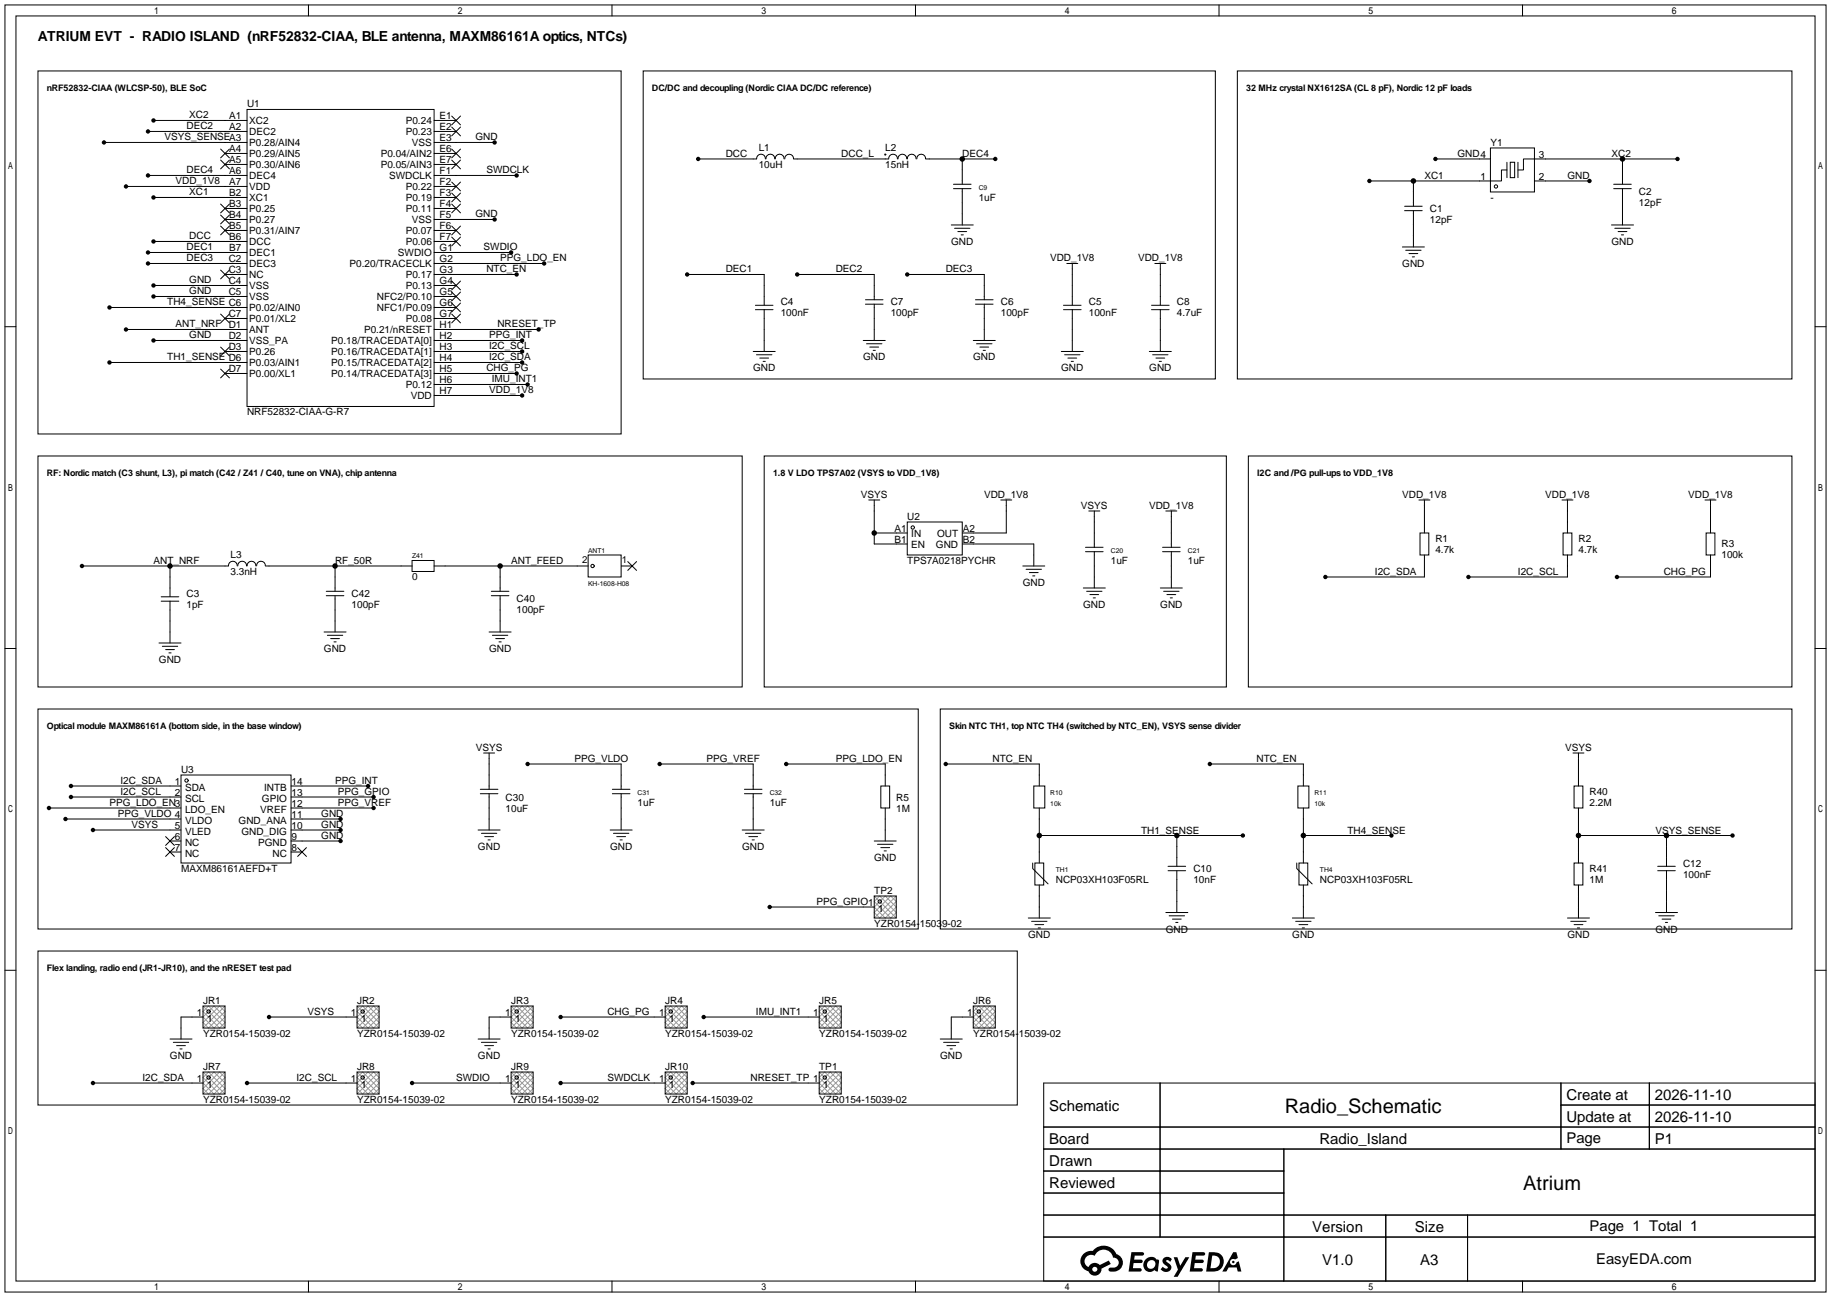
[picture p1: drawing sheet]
<svg xmlns="http://www.w3.org/2000/svg" width="423mm" height="299mm" viewBox="0 0 423 299" stroke-linecap="round" stroke-linejoin="round" font-family="sans-serif">
<g fill="none" stroke="#000" stroke-width=".23">
<path d="M1.1 1.1h420.4v297.2h-420.4zM3.7 3.7h415.3v292.1h-415.3zM8.8 16.4h134.6v83.8h-134.6zM71.2 1.1v2.6M141.3 1.1v2.6M148.5 16.4h132v71.1h-132zM211.3 1.1v2.6M281.4 1.1v2.6M285.6 16.4h128v71.1h-128zM351.5 1.1v2.6M24 32.9h33M34.2 30.4h22.8"/>
<path d="M35.4 27.8h21.6M50.9 34.4l2.1 2M50.9 37l2.1 2M51.9 35.4h5.1M51.9 38h5.1M53 34.4l-2.1 2M53 37l-2.1 2M57 25.3h43.2v68.6h-43.2zM100.2 27.8h5.1M100.2 30.4h5.1M100.2 32.9h14M100.2 35.4h5.1"/>
<path d="M100.2 38h5.1M104.3 26.8l2 2M104.3 29.3l2 2.1M104.3 34.4l2 2M104.3 37l2 2M106.3 26.8l-2 2M106.3 29.3l-2 2.1M106.3 34.4l-2 2M106.3 37l-2 2M161.2 36.7h13.4M174.7 36.7a1.01 1.01 0 0 1 1-1.1 1.01 1.01 0 0 1 1 1.1M176.8 36.7a1.01 1.01 0 0 1 1-1.1 1.01 1.01 0 0 1 1 1.1"/>
<path d="M179 36.7a1.01 1.01 0 0 1 1-1.1 1.01 1.01 0 0 1 1 1.1M181.2 36.7a1.01 1.01 0 0 1 1-1.1 1.01 1.01 0 0 1 1 1.1M183.3 36.7h21.8M205.1 36.7a1.01 1.01 0 0 1 1-1.1 1.01 1.01 0 0 1 1.1 1.1M207.3 36.7a1.01 1.01 0 0 1 1-1.1 1.01 1.01 0 0 1 1 1.1M209.4 36.7a1.01 1.01 0 0 1 1.1-1.1 1.01 1.01 0 0 1 1 1.1M211.6 36.7a1.01 1.01 0 0 1 1-1.1 1.01 1.01 0 0 1 1.1 1.1M213.7 36.7h16M222.1 36.7v5.8M331.3 36.7h12.7M344 34.2h10.2v10.1h-10.2zM347.9 39.2h-1.3v2.6h-30.5"/>
<path d="M347.9 37.5v3.5M348.6 37.5h1v3.5h-1zM350.4 37.5v3.5M374.5 36.7v5.8M387.2 36.7h-35.5v2.5h-1.3M29.1 43.1h27.9M34.2 40.5h22.8M34.2 58.3h22.8M35.4 45.6h21.6M35.4 55.8h21.6M50.9 47.1l2.1 2M50.9 49.7l2.1 2"/>
<path d="M50.9 52.2l2.1 2M51.9 48.1h5.1M51.9 50.7h5.1M51.9 53.2h5.1M53 47.1l-2.1 2M53 49.7l-2.1 2M53 52.2l-2.1 2M100.2 40.5h19.1M100.2 43.1h5.1M100.2 45.6h5.1M100.2 48.1h5.1M100.2 50.7h14"/>
<path d="M100.2 53.2h5.1M100.2 55.8h5.1M100.2 58.3h17.8M104.3 42l2 2.1M104.3 44.6l2 2M104.3 47.1l2 2M104.3 52.2l2 2M104.3 54.7l2 2.1M106.3 42l-2 2.1M106.3 44.6l-2 2M106.3 47.1l-2 2M106.3 52.2l-2 2"/>
<path d="M106.3 54.7l-2 2.1M219.6 51.9h5.1M220.1 42.5h4.1M220.1 43.6h4.1M220.3 52.7h3.6M221.1 53.5h2M221.9 54.2h.5M222.1 43.6v8.3M323.7 57h5.1M324.2 47.6h4.1M324.2 48.6h4.1M324.5 57.8h3.5"/>
<path d="M325.2 58.5h2.1M326 59.3h.5M326.3 41.8v5.8M326.3 48.6v8.4M354.2 41.8h12.7M372 51.9h5.1M372.5 42.5h4.1M372.5 43.6h4.1M372.7 52.7h3.6M373.5 53.5h2M374.3 54.2h.5M374.5 43.6v8.3"/>
<path d="M1.1 75.4h2.6M25.3 71h31.7M29.1 76.1h27.9M34.2 60.8h22.8M35.4 65.9h21.6M35.4 68.5h21.6M35.4 78.6h21.6M50.9 62.4l2.1 2M50.9 72.5l2.1 2M51.9 63.4h5.1M51.9 73.5h5.1M53 62.4l-2.1 2"/>
<path d="M53 72.5l-2.1 2M100.2 60.8h25.4M100.2 63.4h19.1M100.2 65.9h5.1M100.2 68.5h5.1M100.2 71h5.1M100.2 73.5h5.1M100.2 76.1h24.1M100.2 78.6h20.3M104.3 64.9l2 2M104.3 67.4l2 2.1M104.3 70l2 2"/>
<path d="M104.3 72.5l2 2M106.3 64.9l-2 2M106.3 67.4l-2 2.1M106.3 70l-2 2M106.3 72.5l-2 2M158.6 63.4h17.8v7.1M174.4 70.5h4M174.4 71.5h4M176.4 71.5v9.7M184 63.4h17.8v5.8M199.3 78.6h5M199.8 69.2h4"/>
<path d="M199.8 70.2h4M200 79.4h3.6M201.8 70.2v8.4M209.4 63.4h17.8v5.8M224.7 78.6h5M225.2 69.2h4M225.2 70.2h4M225.4 79.4h3.6M227.2 70.2v8.4M245.5 70.5h4.1M245.5 71.5h4.1M246.3 60.8h2.5"/>
<path d="M247.5 60.8v9.7M247.5 71.5v9.7M265.8 70.5h4.1M265.8 71.5h4.1M266.6 60.8h2.5M267.8 60.8v9.7M267.8 71.5v9.7M419 75.4h2.5M25.3 83.7h31.7M50.9 80.1l2.1 2.1M50.9 85.2l2.1 2M51.9 81.2h5.1"/>
<path d="M51.9 86.2h5.1M53 80.1l-2.1 2.1M53 85.2l-2.1 2M100.2 81.2h20.3M100.2 83.7h20.3M100.2 86.2h19.1M100.2 88.8h21.6M100.2 91.3h20.3M173.9 81.2h5M174.6 81.9h3.6M175.4 82.7h2M176.1 83.4h.6"/>
<path d="M200.8 80.1h2M201.5 80.9h.6M226.2 80.1h2M226.9 80.9h.6M245 81.2h5.1M245.7 81.9h3.6M246.5 82.7h2M247.3 83.4h.5M265.3 81.2h5.1M266.1 81.9h3.5M266.8 82.7h2.1M267.6 83.4h.5"/>
<path d="M8.8 105.3h162.5v53.3h-162.5zM176.4 105.3h106.7v53.3h-106.7zM200.5 115.4h2.6M201.8 115.4v10.2h7.6M231 115.4h2.6M232.3 115.4v7.7h-10.2M251.3 118h2.6M252.6 118v8.4M269.1 118h2.6M270.4 118v8.4M288.2 105.3h125.4v53.3h-125.4zM327.5 115.4h2.6"/>
<path d="M328.8 115.4v7.7M360.6 115.4h2.5M361.8 115.4v7.7M393.6 115.4h2.5M394.8 115.4v7.7M18.9 130.7h33.8M37.2 137.8h4.1M37.2 138.8h4.1M39.2 130.7v7.1M39.2 138.8v9.7M52.7 130.7a1.01 1.01 0 0 1 1-1.1 1.01 1.01 0 0 1 1.1 1.1M54.9 130.7a1.01 1.01 0 0 1 1-1.1 1.01 1.01 0 0 1 1 1.1"/>
<path d="M57 130.7a1.01 1.01 0 0 1 1.1-1.1 1.01 1.01 0 0 1 1 1.1M59.2 130.7a1.01 1.01 0 0 1 1-1.1 1.01 1.01 0 0 1 1.1 1.1M61.3 130.7h33.8M75.3 136.5h4.1M75.3 137.5h4.1M77.3 130.7v5.8M77.3 137.5v8.4M95.1 129.4h5.1v2.6h-5.1zM100.2 130.7h35.6M113.4 136.5h4.1M113.4 137.5h4.1M115.4 130.7v5.8"/>
<path d="M115.4 137.5v8.4M135.8 128.1h7.6v5.1h-7.6zM143.4 130.7h2.5M144.9 129.7l2 2M146.9 129.7l-2 2M201.8 123.1h7.6M209.4 120.5h12.7v7.6h-12.7zM222.1 125.6h16.5v5.1M236.1 130.7h5.1M236.9 131.4h3.5M237.6 132.2h2M238.4 133h.5"/>
<path d="M250.1 135.8h5M250.6 126.4h4M250.6 127.4h4M250.8 136.5h3.6M251.6 137.3h2M252.3 138h.6M252.6 127.4v8.4M267.8 135.8h5.1M268.4 126.4h4M268.4 127.4h4M268.6 136.5h3.6M269.4 137.3h2"/>
<path d="M270.1 138h.5M270.4 127.4v8.4M327.8 123.1h2v5h-2zM328.8 128.1v5.1h-22.9M360.8 123.1h2v5h-2zM361.8 128.1v5.1h-22.8M393.8 123.1h2.1v5h-2.1zM394.8 128.1v5.1h-21.5M1.1 149.7h2.6M36.7 148.5h5.1M37.5 149.2h3.5M38.2 150h2.1"/>
<path d="M39 150.7h.5M74.8 145.9h5.1M75.6 146.7h3.5M76.3 147.4h2.1M77.1 148.2h.5M112.9 145.9h5.1M113.7 146.7h3.5M114.4 147.4h2.1M115.2 148.2h.5M419 149.7h2.5M8.8 163.7h203.2v50.8h-203.2zM41.8 178.9h25.4v20.4h-25.4z"/>
<path d="M111.6 173.9h2.6M112.9 173.9v8.3M121.8 176.4h21.6v5.8M152.3 176.4h21.6v5.8M181.5 176.4h22.8v5.1M217 163.7h196.6v50.8h-196.6zM218.3 176.4h21.6v5.1M279.3 176.4h21.6v5.1M363.1 173.9h2.5M364.4 173.9v7.6M11.3 186.6h30.5M15.1 189.1h26.7"/>
<path d="M16.4 181.5h25.4M16.4 184h25.4M21.5 191.6h20.3M38.2 193.2l2.1 2M38.2 195.7l2.1 2M39.2 194.2h2.6M39.2 196.7h2.6M40.3 193.2l-2.1 2M40.3 195.7l-2.1 2M67.2 181.5h17.8M67.2 184h19M67.2 186.6h19"/>
<path d="M67.2 189.1h11.4M67.2 191.6h11.4M67.2 194.2h11.4M67.2 196.7h2.5M68.7 195.7l2 2M70.7 195.7l-2 2M110.4 191.6h5M110.9 182.2h4M110.9 183.3h4M111.1 192.4h3.6M111.9 193.2h2M112.6 193.9h.6"/>
<path d="M112.9 183.3v8.3M140.8 191.6h5.1M141.4 182.2h4M141.4 183.3h4M141.6 192.4h3.6M142.4 193.2h2M143.1 193.9h.5M143.4 183.3v8.3M171.3 191.6h5.1M171.8 182.2h4.1M171.8 183.3h4.1M172.1 192.4h3.5"/>
<path d="M172.8 193.2h2.1M173.6 193.9h.5M173.9 183.3v8.3M201.8 194.2h5.1M202.6 194.9h3.5M203.3 181.5h2.1v5.1h-2.1zM203.3 195.7h2.1M204.1 196.5h.5M204.3 186.6v7.6M238.4 199.3v1.2l3.5 3.6M238.6 181.5h2.6v5.1h-2.6zM238.9 199.3h2v5h-2z"/>
<path d="M239.9 186.6v12.7M239.9 192.9h47M271.7 192.9v7.1M299.3 199.3v1.2l3.6 3.6M299.6 181.5h2.5v5.1h-2.5zM299.8 199.3h2.1v5h-2.1zM300.9 186.6v12.7M300.9 192.9h20.3M363.3 181.5h2.1v5.1h-2.1zM363.3 199.3h2.1v5h-2.1zM364.4 186.6v12.7M364.4 192.9h35.5"/>
<path d="M384.7 192.9v7.1M8.8 219.6h226v35.5h-226zM177.7 209.4h24.1M201.8 206.9h5.1v5.1h-5.1zM237.4 212h5M238.1 212.7h3.6M238.9 213.5h2M239.6 214.2h.6M239.9 204.3v7.7M269.1 210.7h5.1M269.6 200h4.1M269.6 201h4.1"/>
<path d="M269.9 211.5h3.5M270.6 212.2h2.1M271.4 213h.5M271.7 201v9.7M298.3 212h5.1M299.1 212.7h3.5M299.8 213.5h2.1M300.6 214.2h.5M300.9 204.3v7.7M361.8 212h5.1M362.6 212.7h3.5M363.3 213.5h2.1"/>
<path d="M364.1 214.2h.5M364.4 204.3v7.7M382.1 210.7h5.1M382.7 200h4M382.7 201h4M382.9 211.5h3.6M383.7 212.2h2M384.4 213h.5M384.7 201v9.7M1.1 224h2.6M39.2 239.9h5.1M46.9 232.3h5v5.1h-5z"/>
<path d="M46.9 234.8h-5.1v5.1M62.1 234.8h20.3M82.4 232.3h5.1v5.1h-5.1zM110.4 239.9h5M118 232.3h5.1v5.1h-5.1zM118 234.8h-5.1v5.1M129.4 234.8h24.1M153.5 232.3h5.1v5.1h-5.1zM162.4 234.8h26.7M189.1 232.3h5.1v5.1h-5.1zM217 239.9h5.1M224.7 232.3h5v5.1h-5z"/>
<path d="M224.7 234.8h-5.1v5.1M419 224h2.5M21.5 250.1h25.4M40 240.7h3.6M40.8 241.4h2M41.5 242.2h.5M46.9 247.5h5v5.1h-5zM57 250.1h25.4M82.4 247.5h5.1v5.1h-5.1zM95.1 250.1h22.9M111.1 240.7h3.6M111.9 241.4h2"/>
<path d="M112.6 242.2h.6M118 247.5h5.1v5.1h-5.1zM129.4 250.1h24.1M153.5 247.5h5.1v5.1h-5.1zM159.9 250.1h29.2M189.1 247.5h5.1v5.1h-5.1zM217.8 240.7h3.6M218.6 241.4h2M219.3 242.2h.5M240.9 250.1h178.1v45.7h-178.1zM267.8 250.1v35.5M360.3 250.1v15.2"/>
<path d="M360.3 255.1h58.7M380.7 250.1v15.2M240.9 260.2h178.1M240.9 265.3h178.1M240.9 270.4h55.5M240.9 275.5h55.5M296.4 265.3v30.5M71.2 295.8v2.5M141.3 295.8v2.5M211.3 295.8v2.5M240.9 280.5h178.1M240.9 285.6h178.1"/>
<path d="M281.4 295.8v2.5M319.9 280.5v15.3M338.8 280.5v15.3M351.5 295.8v2.5"/>
<circle cx="204.3" cy="35.7" r=".13"/>
<circle cx="345.3" cy="43.1" r=".38"/>
<circle cx="136.8" cy="130.7" r=".38"/>
<circle cx="210.7" cy="121.8" r=".38"/>
<circle cx="43.1" cy="180.2" r=".38"/>
<circle cx="203.1" cy="208.2" r=".38"/>
<circle cx="48.1" cy="233.6" r=".38"/>
<circle cx="83.7" cy="233.6" r=".38"/>
<circle cx="119.3" cy="233.6" r=".38"/>
<circle cx="154.8" cy="233.6" r=".38"/>
<circle cx="190.4" cy="233.6" r=".38"/>
<circle cx="225.9" cy="233.6" r=".38"/>
<circle cx="48.1" cy="248.8" r=".38"/>
<circle cx="83.7" cy="248.8" r=".38"/>
<circle cx="119.3" cy="248.8" r=".38"/>
<circle cx="154.8" cy="248.8" r=".38"/>
<circle cx="190.4" cy="248.8" r=".38"/>
</g>
<g fill="#000">
<path d="M261.2 289.1h2.2a.46 .46 0 0 1 .5 .1 .46 .46 0 0 1 .1 .5l-.3 .2h-1.8l-.1 .9h1.6a.4 .4 0 0 1 .4 .5 .4 .4 0 0 1-.4 .3h-1.7l-.2 1.2h1.4a.46 .46 0 0 1 .5 .1 .46 .46 0 0 1 .1 .5l-.3 .2h-2.7zM268.7 290.5a1.3 1.3 0 0 1 1.8 .2l-.4 .7a.54 .54 0 0 0-.9-.3l.1 .2a1.28 1.28 0 0 1 .8 2.1 1.53 1.53 0 0 1-2.2-.3l.5-.6 .8 .4a.31 .31 0 0 0 .4-.2 .31 .31 0 0 0-.3-.4 1.12 1.12 0 0 1-.6-1.8zM270.9 290.3h.9l.6 1.9 1.2-1.9h.9l-2.7 4.5h-.9l1-1.7zM275.3 289.1h2.2a.47 .47 0 0 1 .5 .1 .47 .47 0 0 1 .1 .5l-.3 .2h-1.8l-.1 .9h1.6a.4 .4 0 0 1 .4 .5 .4 .4 0 0 1-.4 .3h-1.7l-.2 1.2h1.4a.46 .46 0 0 1 .5 .1 .46 .46 0 0 1 .1 .5l-.3 .2h-2.7zM284.7 289.1h.7l.3 1.4-.6 .3a.75 .75 0 0 0-1.1 .3 .75 .75 0 0 0 .5 1.1 .75 .75 0 0 0 .9-.7l.5-.3 .7 2.4h-.9l-.2-1h-1.9l-.5 1h-.9z"/>
<path d="M250.1 289.5a2.37 2.37 0 0 0 1.2 4 1.54 1.54 0 0 0 1.7 1 1.54 1.54 0 0 0 1.3-1.6l2.1-1.1-.5-.8-2 1.1a1.57 1.57 0 0 0-2.6 .5 1.5 1.5 0 0 1-.8-2.1 1.5 1.5 0 0 1 2.2-.5 2.23 2.23 0 0 1 2.3-1.5 2.23 2.23 0 0 1 2 1.9 1.16 1.16 0 0 1 1.2 1 1.16 1.16 0 0 1-1.1 1.3h-.6a.47 .47 0 0 0-.6 .4 .47 .47 0 0 0 .4 .5 2.14 2.14 0 0 0 2.7-1.3 2.14 2.14 0 0 0-1.3-2.8 3.2 3.2 0 0 0-5.5-.7l-1.1 .1zM252.1 293.1a.6 .6 0 0 1 1.2 0 .6 .6 0 0 1-1.2 0z"/>
<path d="M264.5 290.7a1.6 1.6 0 0 0-.3 2.3 1.6 1.6 0 0 0 2.3 .2l.8 .4 .3-2.5-.2-.3h-.5a1.58 1.58 0 0 0-2.4-.1zM265.1 291.3a.99 .99 0 0 1 1.6 .5 .99 .99 0 0 1-1.3 1.1 .98 .98 0 0 1-.3-1.6z"/>
<path d="M279.1 289.1l-.7 4.5h1.5a2.27 2.27 0 0 0 2.6-2.3 2.27 2.27 0 0 0-2.7-2.2zM279.8 289.9a1.5 1.5 0 0 1 1.8 1.5 1.5 1.5 0 0 1-1.9 1.4h-.3z"/>
<circle cx="24" cy="32.9" r=".51"/>
<circle cx="34.2" cy="30.4" r=".51"/>
<circle cx="35.4" cy="27.8" r=".51"/>
<circle cx="114.2" cy="32.9" r=".51"/>
<circle cx="161.2" cy="36.7" r=".51"/>
<circle cx="222.1" cy="36.7" r=".63"/>
<circle cx="229.7" cy="36.7" r=".51"/>
<circle cx="331.3" cy="36.7" r=".51"/>
<circle cx="374.5" cy="36.7" r=".63"/>
<circle cx="387.2" cy="36.7" r=".51"/>
<circle cx="29.1" cy="43.1" r=".51"/>
<circle cx="34.2" cy="40.5" r=".51"/>
<circle cx="34.2" cy="58.3" r=".51"/>
<circle cx="35.4" cy="55.8" r=".51"/>
<circle cx="35.4" cy="45.6" r=".51"/>
<circle cx="114.2" cy="50.7" r=".51"/>
<circle cx="118" cy="58.3" r=".51"/>
<circle cx="119.3" cy="40.5" r=".51"/>
<circle cx="316.1" cy="41.8" r=".51"/>
<circle cx="326.3" cy="41.8" r=".63"/>
<circle cx="366.9" cy="41.8" r=".51"/>
<circle cx="25.3" cy="71" r=".51"/>
<circle cx="29.1" cy="76.1" r=".51"/>
<circle cx="34.2" cy="60.8" r=".51"/>
<circle cx="35.4" cy="65.9" r=".51"/>
<circle cx="35.4" cy="78.6" r=".51"/>
<circle cx="35.4" cy="68.5" r=".51"/>
<circle cx="119.3" cy="63.4" r=".51"/>
<circle cx="120.5" cy="78.6" r=".51"/>
<circle cx="124.3" cy="76.1" r=".51"/>
<circle cx="125.6" cy="60.8" r=".51"/>
<circle cx="158.6" cy="63.4" r=".51"/>
<circle cx="184" cy="63.4" r=".51"/>
<circle cx="209.4" cy="63.4" r=".51"/>
<circle cx="25.3" cy="83.7" r=".51"/>
<circle cx="119.3" cy="86.2" r=".51"/>
<circle cx="120.5" cy="81.2" r=".51"/>
<circle cx="120.5" cy="91.3" r=".51"/>
<circle cx="120.5" cy="83.7" r=".51"/>
<circle cx="121.8" cy="88.8" r=".51"/>
<circle cx="18.9" cy="130.7" r=".51"/>
<circle cx="39.2" cy="130.7" r=".63"/>
<circle cx="77.3" cy="130.7" r=".63"/>
<circle cx="115.4" cy="130.7" r=".63"/>
<circle cx="201.8" cy="123.1" r=".63"/>
<circle cx="305.9" cy="133.2" r=".51"/>
<circle cx="339" cy="133.2" r=".51"/>
<circle cx="373.3" cy="133.2" r=".51"/>
<circle cx="121.8" cy="176.4" r=".51"/>
<circle cx="152.3" cy="176.4" r=".51"/>
<circle cx="181.5" cy="176.4" r=".51"/>
<circle cx="218.3" cy="176.4" r=".51"/>
<circle cx="279.3" cy="176.4" r=".51"/>
<circle cx="11.3" cy="186.6" r=".51"/>
<circle cx="15.1" cy="189.1" r=".51"/>
<circle cx="16.4" cy="184" r=".51"/>
<circle cx="16.4" cy="181.5" r=".51"/>
<circle cx="21.5" cy="191.6" r=".51"/>
<circle cx="78.6" cy="189.1" r=".51"/>
<circle cx="78.6" cy="194.2" r=".51"/>
<circle cx="78.6" cy="191.6" r=".51"/>
<circle cx="85" cy="181.5" r=".51"/>
<circle cx="86.2" cy="186.6" r=".51"/>
<circle cx="86.2" cy="184" r=".51"/>
<circle cx="239.9" cy="192.9" r=".63"/>
<circle cx="271.7" cy="192.9" r=".63"/>
<circle cx="286.9" cy="192.9" r=".51"/>
<circle cx="300.9" cy="192.9" r=".63"/>
<circle cx="321.2" cy="192.9" r=".51"/>
<circle cx="364.4" cy="192.9" r=".63"/>
<circle cx="384.7" cy="192.9" r=".63"/>
<circle cx="399.9" cy="192.9" r=".51"/>
<circle cx="177.7" cy="209.4" r=".51"/>
<circle cx="62.1" cy="234.8" r=".51"/>
<circle cx="129.4" cy="234.8" r=".51"/>
<circle cx="162.4" cy="234.8" r=".51"/>
<circle cx="21.5" cy="250.1" r=".51"/>
<circle cx="57" cy="250.1" r=".51"/>
<circle cx="95.1" cy="250.1" r=".51"/>
<circle cx="129.4" cy="250.1" r=".51"/>
<circle cx="159.9" cy="250.1" r=".51"/>
<circle cx="284.7" cy="291.4" r=".28"/>
</g>
<g fill="none" stroke="#999" stroke-width=".23">
<path d="M201.8 208.2l1.3-1.3 3.8 3.8-1.3 1.3zM201.8 209.4l2.5-2.5 2.6 2.5-2.6 2.6zM201.8 210.7l3.8-3.8 1.3 1.3-3.8 3.8zM201.8 206.9l5.1 5.1M203.2 207.8l.2 .2M203.4 208.3l-.2 .2M206.9 206.9l-5.1 5.1M46.9 233.6l1.2-1.3 3.8 3.8-1.2 1.3zM46.9 234.8l2.5-2.5 2.5 2.5-2.5 2.6zM46.9 236.1l3.8-3.8 1.2 1.3-3.8 3.8zM46.9 232.3l5 5.1M48.3 233.2l.2 .2"/>
<path d="M48.5 233.7l-.2 .2M51.9 232.3l-5 5.1M82.4 233.6l1.3-1.3 3.8 3.8-1.3 1.3zM82.4 234.8l2.6-2.5 2.5 2.5-2.5 2.6zM82.4 236.1l3.8-3.8 1.3 1.3-3.8 3.8zM82.4 232.3l5.1 5.1M83.9 233.2l.1 .2M84 233.7l-.1 .2M87.5 232.3l-5.1 5.1M118 233.6l1.3-1.3 3.8 3.8-1.3 1.3zM118 234.8l2.5-2.5 2.6 2.5-2.6 2.6zM118 232.3l5.1 5.1"/>
<path d="M119.4 233.2l.2 .2M119.6 233.7l-.2 .2M121.8 232.3l1.3 1.3-3.8 3.8-1.3-1.3zM123.1 232.3l-5.1 5.1M153.5 233.6l1.3-1.3 3.8 3.8-1.2 1.3zM153.5 234.8l2.6-2.5 2.5 2.5-2.5 2.6zM153.5 236.1l3.9-3.8 1.2 1.3-3.8 3.8zM153.5 232.3l5.1 5.1M155 233.2l.2 .2M155.2 233.7l-.2 .2M158.6 232.3l-5.1 5.1M189.1 233.6l1.3-1.3 3.8 3.8-1.3 1.3z"/>
<path d="M189.1 234.8l2.5-2.5 2.6 2.5-2.6 2.6zM189.1 236.1l3.8-3.8 1.3 1.3-3.8 3.8zM189.1 232.3l5.1 5.1M190.5 233.2l.2 .2M190.7 233.7l-.2 .2M194.2 232.3l-5.1 5.1M224.7 232.3l5 5.1M225.9 232.3l3.8 3.8-1.2 1.3-3.8-3.8zM226.1 233.2l.2 .2M226.3 233.7l-.2 .2M227.2 232.3l2.5 2.5-2.5 2.6-2.5-2.6zM228.5 232.3l1.2 1.3-3.8 3.8-1.2-1.3z"/>
<path d="M229.7 232.3l-5 5.1M46.9 248.8l1.2-1.3 3.8 3.8-1.2 1.3zM46.9 251.3l3.8-3.8 1.2 1.3-3.8 3.8zM46.9 247.5l5 5.1M48.3 248.4l.2 .2M48.5 249l-.2 .1M49.4 247.5l2.5 2.6-2.5 2.5-2.5-2.5zM51.9 247.5l-5 5.1M82.4 248.8l1.3-1.3 3.8 3.8-1.3 1.3zM82.4 251.3l3.8-3.8 1.3 1.3-3.8 3.8zM82.4 247.5l5.1 5.1M83.9 248.4l.1 .2"/>
<path d="M84 249l-.1 .1M85 247.5l2.5 2.6-2.5 2.5-2.6-2.5zM87.5 247.5l-5.1 5.1M118 248.8l1.3-1.3 3.8 3.8-1.3 1.3zM118 250.1l2.5-2.6 2.6 2.6-2.6 2.5zM118 247.5l5.1 5.1M119.4 248.4l.2 .2M119.6 249l-.2 .1M121.8 247.5l1.3 1.3-3.8 3.8-1.3-1.3zM123.1 247.5l-5.1 5.1M153.5 248.8l1.3-1.3 3.8 3.8-1.2 1.3zM153.5 250.1l2.6-2.6 2.5 2.6-2.5 2.5z"/>
<path d="M153.5 251.3l3.9-3.8 1.2 1.3-3.8 3.8zM153.5 247.5l5.1 5.1M155 248.4l.2 .2M155.2 249l-.2 .1M158.6 247.5l-5.1 5.1M189.1 248.8l1.3-1.3 3.8 3.8-1.3 1.3zM189.1 250.1l2.5-2.6 2.6 2.6-2.6 2.5zM189.1 251.3l3.8-3.8 1.3 1.3-3.8 3.8zM189.1 247.5l5.1 5.1M190.5 248.4l.2 .2M190.7 249l-.2 .1M194.2 247.5l-5.1 5.1"/>
</g>
<g font-size="4.6">
<text x="296.6" y="257">Radio_Schematic</text>
<text x="351.6" y="274.8">Atrium</text>
</g>
<g font-size="3.5">
<text x="242.2" y="256.4">Schematic</text>
<text x="361.6" y="253.9">Create at</text>
<text x="382" y="253.9">2026-11-10</text>
<text x="361.6" y="259">Update at</text>
<text x="382" y="259">2026-11-10</text>
<text x="242.2" y="264">Board</text>
<text x="242.2" y="269.1">Drawn</text>
<text x="304.6" y="264">Radio_Island</text>
<text x="382" y="264">P1</text>
<text x="242.2" y="274.2">Reviewed</text>
<text x="302.9" y="284.4">Version</text>
<text x="326.6" y="284.4">Size</text>
<text x="305.2" y="292">V1.0</text>
<text x="327.8" y="292">A3</text>
</g>
<g font-size="3.4">
<text x="361.6" y="264">Page</text>
<text x="366.9" y="284.3">Page 1 Total 1</text>
<text x="368.4" y="291.9">EasyEDA.com</text>
</g>
<text font-size="3.2" x="8.8" y="9.6">ATRIUM EVT - RADIO ISLAND (nRF52832-CIAA, BLE antenna, MAXM86161A optics, NTCs)</text>
<g font-size="2.3">
<text x="43.1" y="29.9">DEC2</text>
<text x="43.7" y="27.4">XC2</text>
<text x="52.9" y="27.6">A1</text>
<text x="57" y="24.8">U1</text>
<text x="57.5" y="28.6">XC2</text>
<text x="93.7" y="28.6">P0.24</text>
<text x="101.5" y="27.6">E1</text>
<text x="38" y="32.4">VSYS_SENSEA3</text>
<text x="52.9" y="30.1">A2</text>
<text x="52.9" y="35.2">A4</text>
<text x="57.5" y="31.1">DEC2</text>
<text x="57.5" y="33.7">P0.28/AIN4</text>
<text x="93.7" y="31.1">P0.23</text>
<text x="95.1" y="33.7">VSS</text>
<text x="101.5" y="30.1">E2</text>
<text x="101.5" y="32.7">E3</text>
<text x="101.5" y="35.2">E6</text>
<text x="109.7" y="32.4">GND</text>
<text x="175.1" y="35">L1</text>
<text x="204.3" y="35">L2</text>
<text x="344" y="33.7">Y1</text>
<text x="43.1" y="40.1">DEC4</text>
<text x="52.9" y="37.7">A5</text>
<text x="52.9" y="40.3">A6</text>
<text x="57.5" y="36.2">P0.29/AIN5</text>
<text x="57.5" y="38.8">P0.30/AIN6</text>
<text x="57.5" y="41.3">DEC4</text>
<text x="87.9" y="36.2">P0.04/AIN2</text>
<text x="87.9" y="38.8">P0.05/AIN3</text>
<text x="89.8" y="41.3">SWDCLK</text>
<text x="101.5" y="37.7">E7</text>
<text x="101.5" y="40.3">F1</text>
<text x="112.3" y="40.1">SWDCLK</text>
<text x="167.5" y="36.2">DCC</text>
<text x="175.1" y="38.8">10uH</text>
<text x="194.2" y="36.2">DCC_L</text>
<text x="204.3" y="38.8">15nH</text>
<text x="222.1" y="36.2">DEC4</text>
<text x="328.8" y="41.3">XC1</text>
<text x="336.4" y="36.2">GND4</text>
<text x="341.7" y="41.6">1</text>
<text x="355.2" y="36.5">3</text>
<text x="355.2" y="41.6">2</text>
<text x="361.8" y="41.3">GND</text>
<text x="372" y="36.2">XC2</text>
<text x="40.5" y="42.6">VDD_1V8</text>
<text x="43.7" y="45.1">XC1</text>
<text x="52.9" y="42.8">A7</text>
<text x="52.9" y="45.4">B2</text>
<text x="52.9" y="47.9">B3</text>
<text x="57.5" y="43.8">VDD</text>
<text x="57.5" y="46.4">XC1</text>
<text x="93.7" y="43.8">P0.22</text>
<text x="93.7" y="46.4">P0.19</text>
<text x="101.5" y="42.8">F2</text>
<text x="101.5" y="45.4">F3</text>
<text x="101.5" y="47.9">F4</text>
<text x="225.9" y="46.4">1uF</text>
<text x="344" y="46.4">-</text>
<text x="378.3" y="45.1">C2</text>
<text x="378.3" y="47.7">12pF</text>
<text x="52.9" y="50.4">B4</text>
<text x="52.9" y="53">B5</text>
<text x="57.5" y="48.9">P0.25</text>
<text x="57.5" y="51.5">P0.27</text>
<text x="57.5" y="54">P0.31/AIN7</text>
<text x="93.7" y="48.9">P0.11</text>
<text x="93.7" y="54">P0.07</text>
<text x="95.1" y="51.5">VSS</text>
<text x="101.5" y="50.4">F5</text>
<text x="101.5" y="53">F6</text>
<text x="109.7" y="50.2">GND</text>
<text x="330.1" y="48.9">C1</text>
<text x="330.1" y="51.5">12pF</text>
<text x="43.1" y="57.8">DEC1</text>
<text x="43.7" y="55.3">DCC</text>
<text x="52.9" y="55.5">B6</text>
<text x="52.9" y="58.1">B7</text>
<text x="57.5" y="56.5">DCC</text>
<text x="57.5" y="59.1">DEC1</text>
<text x="91.9" y="59.1">SWDIO</text>
<text x="93.7" y="56.5">P0.06</text>
<text x="101.5" y="55.5">F7</text>
<text x="101.5" y="58.1">G1</text>
<text x="111.6" y="57.8">SWDIO</text>
<text x="219.6" y="56.6">GND</text>
<text x="372" y="56.6">GND</text>
<text x="43.1" y="60.4">DEC3</text>
<text x="43.7" y="65.5">GND</text>
<text x="52.8" y="60.6">C2</text>
<text x="52.8" y="63.1">C3</text>
<text x="52.8" y="65.7">C4</text>
<text x="57.5" y="61.6">DEC3</text>
<text x="57.5" y="64.2">NC</text>
<text x="80.7" y="61.6">P0.20/TRACECLK</text>
<text x="93.7" y="64.2">P0.17</text>
<text x="101.5" y="60.6">G2</text>
<text x="101.5" y="63.1">G3</text>
<text x="101.5" y="65.7">G4</text>
<text x="112.3" y="62.9">NTC_EN</text>
<text x="115.4" y="60.4">PPG_LDO_EN</text>
<text x="167.5" y="62.9">DEC1</text>
<text x="192.9" y="62.9">DEC2</text>
<text x="218.3" y="62.9">DEC3</text>
<text x="242.4" y="60.4">VDD_1V8</text>
<text x="262.7" y="60.4">VDD_1V8</text>
<text x="323.7" y="61.6">GND</text>
<text x="38.6" y="70.5">TH4_SENSE C6</text>
<text x="43.7" y="68">GND</text>
<text x="52.8" y="68.2">C5</text>
<text x="57.5" y="66.7">VSS</text>
<text x="57.5" y="69.2">VSS</text>
<text x="57.5" y="71.8">P0.02/AIN0</text>
<text x="87" y="69.2">NFC2/P0.10</text>
<text x="87" y="71.8">NFC1/P0.09</text>
<text x="93.7" y="66.7">P0.13</text>
<text x="101.5" y="68.2">G5</text>
<text x="101.5" y="70.8">G6</text>
<text x="180.2" y="70.5">C4</text>
<text x="205.6" y="70.5">C7</text>
<text x="231" y="70.5">C6</text>
<text x="251.3" y="70.5">C5</text>
<text x="271.7" y="70.5">C8</text>
<text x="40.5" y="75.6">ANT_NRF</text>
<text x="52.8" y="73.3">C7</text>
<text x="52.8" y="75.8">D1</text>
<text x="57.5" y="74.3">P0.01/XL2</text>
<text x="57.5" y="76.9">ANT</text>
<text x="84" y="76.9">P0.21/nRESET</text>
<text x="93.7" y="74.3">P0.08</text>
<text x="101.5" y="73.3">G7</text>
<text x="101.5" y="75.8">H1</text>
<text x="114.8" y="75.6">NRESET_TP</text>
<text x="180.2" y="73.1">100nF</text>
<text x="205.6" y="73.1">100pF</text>
<text x="231" y="73.1">100pF</text>
<text x="251.3" y="73.1">100nF</text>
<text x="271.7" y="73.1">4.7uF</text>
<text x="38.6" y="83.2">TH1_SENSE D6</text>
<text x="43.7" y="78.2">GND</text>
<text x="52.8" y="78.4">D2</text>
<text x="52.8" y="80.9">D3</text>
<text x="57.5" y="79.4">VSS_PA</text>
<text x="57.5" y="81.9">P0.26</text>
<text x="76.5" y="79.4">P0.18/TRACEDATA[0]</text>
<text x="76.5" y="81.9">P0.16/TRACEDATA[1]</text>
<text x="101.5" y="78.4">H2</text>
<text x="101.5" y="80.9">H3</text>
<text x="101.5" y="83.5">H4</text>
<text x="112.9" y="78.2">PPG_INT</text>
<text x="112.9" y="80.7">I2C_SCL</text>
<text x="112.9" y="83.2">I2C_SDA</text>
<text x="199.2" y="83.2">GND</text>
<text x="224.6" y="83.2">GND</text>
<text x="52.8" y="86">D7</text>
<text x="57.5" y="84.5">P0.03/AIN1</text>
<text x="57.5" y="87">P0.00/XL1</text>
<text x="76.5" y="84.5">P0.15/TRACEDATA[2]</text>
<text x="76.5" y="87">P0.14/TRACEDATA[3]</text>
<text x="93.7" y="89.6">P0.12</text>
<text x="101.5" y="86">H5</text>
<text x="101.5" y="88.5">H6</text>
<text x="112.3" y="85.8">CHG_PG</text>
<text x="113.5" y="88.3">IMU_INT1</text>
<text x="173.8" y="85.8">GND</text>
<text x="245" y="85.8">GND</text>
<text x="265.3" y="85.8">GND</text>
<text x="57" y="95.9">NRF52832-CIAA-G-R7</text>
<text x="94.8" y="92.1">VDD</text>
<text x="101.5" y="91.1">H7</text>
<text x="112.9" y="90.9">VDD_1V8</text>
<text x="198.7" y="115">VSYS</text>
<text x="227.2" y="115">VDD_1V8</text>
<text x="249.5" y="117.5">VSYS</text>
<text x="265.3" y="117.5">VDD_1V8</text>
<text x="323.7" y="115">VDD_1V8</text>
<text x="356.7" y="115">VDD_1V8</text>
<text x="389.7" y="115">VDD_1V8</text>
<text x="206.5" y="125.4">B1</text>
<text x="206.5" y="122.8">A1</text>
<text x="209.4" y="120.1">U2</text>
<text x="210.4" y="124.1">IN</text>
<text x="216.3" y="124.1">OUT</text>
<text x="222.2" y="125.4">B2</text>
<text x="222.2" y="122.8">A2</text>
<text x="331.3" y="125.1">R1</text>
<text x="364.4" y="125.1">R2</text>
<text x="35.4" y="130.2">ANT_NRF</text>
<text x="53.2" y="129">L3</text>
<text x="77.3" y="130.2">RF_50R</text>
<text x="118" y="130.2">ANT_FEED</text>
<text x="209.4" y="130.2">TPS7A0218PYCHR</text>
<text x="210.4" y="126.6">EN</text>
<text x="216.1" y="126.6">GND</text>
<text x="256.4" y="130.2">1uF</text>
<text x="274.2" y="130.2">1uF</text>
<text x="331.3" y="127.7">4.7k</text>
<text x="364.4" y="127.7">4.7k</text>
<text x="397.4" y="126.4">R3</text>
<text x="397.4" y="129">100k</text>
<text x="43.1" y="137.8">C3</text>
<text x="53.2" y="132.8">3.3nH</text>
<text x="81.2" y="137.8">C42</text>
<text x="95.1" y="134">0</text>
<text x="236.1" y="135.3">GND</text>
<text x="317.4" y="132.8">I2C_SDA</text>
<text x="350.4" y="132.8">I2C_SCL</text>
<text x="384" y="132.8">CHG_PG</text>
<text x="43.1" y="140.4">1pF</text>
<text x="81.2" y="140.4">100pF</text>
<text x="119.3" y="139.1">C40</text>
<text x="119.3" y="141.7">100pF</text>
<text x="250" y="140.4">GND</text>
<text x="267.8" y="140.4">GND</text>
<text x="36.7" y="153.1">GND</text>
<text x="74.8" y="150.5">GND</text>
<text x="112.9" y="150.5">GND</text>
<text x="109.8" y="173.4">VSYS</text>
<text x="361.3" y="173.4">VSYS</text>
<text x="41.8" y="178.5">U3</text>
<text x="132.6" y="175.9">PPG_VLDO</text>
<text x="163.1" y="175.9">PPG_VREF</text>
<text x="192.9" y="175.9">PPG_LDO_EN</text>
<text x="229.1" y="175.9">NTC_EN</text>
<text x="290.1" y="175.9">NTC_EN</text>
<text x="27.8" y="181">I2C_SDA</text>
<text x="27.8" y="183.6">I2C_SCL</text>
<text x="40.4" y="181.3">1</text>
<text x="40.4" y="183.8">2</text>
<text x="42.7" y="182.5">SDA</text>
<text x="42.7" y="185.1">SCL</text>
<text x="60.5" y="185.1">GPIO</text>
<text x="61" y="182.5">INTB</text>
<text x="67.3" y="183.8">13</text>
<text x="67.3" y="181.3">14</text>
<text x="77.3" y="181">PPG_INT</text>
<text x="78" y="183.6">PPG_GPIO</text>
<text x="116.7" y="184.8">C30</text>
<text x="206.9" y="184.8">R5</text>
<text x="366.9" y="183.6">R40</text>
<text x="25.3" y="186.1">PPG_LDO_EN3</text>
<text x="27.2" y="188.6">PPG_VLDO 4</text>
<text x="30.4" y="191.2">VSYS</text>
<text x="40.4" y="191.4">5</text>
<text x="42.7" y="187.6">LDO_EN</text>
<text x="42.7" y="190.1">VLDO</text>
<text x="55.1" y="190.1">GND_ANA</text>
<text x="60.1" y="187.6">VREF</text>
<text x="67.3" y="191.4">10</text>
<text x="67.3" y="188.9">11</text>
<text x="67.3" y="186.3">12</text>
<text x="74.2" y="191.2">GND</text>
<text x="74.2" y="188.6">GND</text>
<text x="78" y="186.1">PPG_VREF</text>
<text x="116.7" y="187.4">10uF</text>
<text x="147.2" y="186.1">1uF</text>
<text x="177.7" y="186.1">1uF</text>
<text x="206.9" y="187.4">1M</text>
<text x="366.9" y="186.1">2.2M</text>
<text x="40.4" y="194">6</text>
<text x="40.4" y="196.5">7</text>
<text x="42.7" y="192.7">VLED</text>
<text x="42.7" y="195.2">NC</text>
<text x="42.7" y="197.8">NC</text>
<text x="55.7" y="192.7">GND_DIG</text>
<text x="59.6" y="195.2">PGND</text>
<text x="62.9" y="197.8">NC</text>
<text x="67.3" y="196.5">8</text>
<text x="67.3" y="194">9</text>
<text x="74.2" y="193.7">GND</text>
<text x="110.3" y="196.3">GND</text>
<text x="140.8" y="196.3">GND</text>
<text x="171.3" y="196.3">GND</text>
<text x="263.4" y="192.5">TH1_SENSE</text>
<text x="311" y="192.5">TH4_SENSE</text>
<text x="382.1" y="192.5">VSYS_SENSE</text>
<text x="41.8" y="201.3">MAXM86161AEFD+T</text>
<text x="201.8" y="198.8">GND</text>
<text x="243.7" y="203.9">NCP03XH103F05RL</text>
<text x="275.5" y="201.3">C10</text>
<text x="275.5" y="203.9">10nF</text>
<text x="304.7" y="203.9">NCP03XH103F05RL</text>
<text x="366.9" y="201.3">R41</text>
<text x="366.9" y="203.9">1M</text>
<text x="388.5" y="200.1">C12</text>
<text x="388.5" y="202.6">100nF</text>
<text x="188.5" y="209">PPG_GPIO1</text>
<text x="201.8" y="206.4">TP2</text>
<text x="201.8" y="214">YZR0154-15039-02</text>
<text x="202.7" y="210.5">1</text>
<text x="269.1" y="215.3">GND</text>
<text x="382.1" y="215.3">GND</text>
<text x="237.3" y="216.6">GND</text>
<text x="298.3" y="216.6">GND</text>
<text x="361.8" y="216.6">GND</text>
<text x="46.9" y="231.8">JR1</text>
<text x="82.4" y="231.8">JR2</text>
<text x="118" y="231.8">JR3</text>
<text x="153.5" y="231.8">JR4</text>
<text x="189.1" y="231.8">JR5</text>
<text x="224.7" y="231.8">JR6</text>
<text x="45.5" y="234.6">1</text>
<text x="46.9" y="239.4">YZR0154-15039-02</text>
<text x="47.8" y="235.9">1</text>
<text x="71" y="234.4">VSYS</text>
<text x="81" y="234.6">1</text>
<text x="82.4" y="239.4">YZR0154-15039-02</text>
<text x="83.4" y="235.9">1</text>
<text x="116.6" y="234.6">1</text>
<text x="118" y="239.4">YZR0154-15039-02</text>
<text x="118.9" y="235.9">1</text>
<text x="140.2" y="234.4">CHG_PG</text>
<text x="152.1" y="234.6">1</text>
<text x="153.5" y="239.4">YZR0154-15039-02</text>
<text x="154.5" y="235.9">1</text>
<text x="174.5" y="234.4">IMU_INT1</text>
<text x="187.7" y="234.6">1</text>
<text x="189.1" y="239.4">YZR0154-15039-02</text>
<text x="190" y="235.9">1</text>
<text x="223.3" y="234.6">1</text>
<text x="224.7" y="239.4">YZR0154-15039-02</text>
<text x="225.6" y="235.9">1</text>
<text x="39.2" y="244.5">GND</text>
<text x="110.3" y="244.5">GND</text>
<text x="217" y="244.5">GND</text>
<text x="32.9" y="249.6">I2C_SDA</text>
<text x="45.5" y="249.8">1</text>
<text x="46.9" y="247.1">JR7</text>
<text x="47.8" y="251.1">1</text>
<text x="68.5" y="249.6">I2C_SCL</text>
<text x="81" y="249.8">1</text>
<text x="82.4" y="247.1">JR8</text>
<text x="83.4" y="251.1">1</text>
<text x="105.3" y="249.6">SWDIO</text>
<text x="116.6" y="249.8">1</text>
<text x="118" y="247.1">JR9</text>
<text x="118.9" y="251.1">1</text>
<text x="140.2" y="249.6">SWDCLK</text>
<text x="152.1" y="249.8">1</text>
<text x="153.5" y="247.1">JR10</text>
<text x="154.5" y="251.1">1</text>
<text x="173.2" y="249.6">NRESET_TP 1</text>
<text x="189.1" y="247.1">TP1</text>
<text x="190" y="251.1">1</text>
<text x="46.9" y="254.7">YZR0154-15039-02</text>
<text x="82.4" y="254.7">YZR0154-15039-02</text>
<text x="118" y="254.7">YZR0154-15039-02</text>
<text x="153.5" y="254.7">YZR0154-15039-02</text>
<text x="189.1" y="254.7">YZR0154-15039-02</text>
</g>
<g font-size="2.2">
<text x="134.4" y="130">2</text>
<text x="143.5" y="130">1</text>
</g>
<g font-size="2.1">
<text x="10.8" y="21">nRF52832-CIAA (WLCSP-50), BLE SoC</text>
<text x="150.5" y="21">DC/DC and decoupling (Nordic CIAA DC/DC reference)</text>
<text x="287.7" y="21">32 MHz crystal NX1612SA (CL 8 pF), Nordic 12 pF loads</text>
<text x="10.8" y="109.9">RF: Nordic match (C3 shunt, L3), pi match (C42 / Z41 / C40, tune on VNA), chip antenna</text>
<text x="178.4" y="109.9">1.8 V LDO TPS7A02 (VSYS to VDD_1V8)</text>
<text x="290.2" y="109.9">I2C and /PG pull-ups to VDD_1V8</text>
<text x="10.8" y="168.3">Optical module MAXM86161A (bottom side, in the base window)</text>
<text x="219.1" y="168.3">Skin NTC TH1, top NTC TH4 (switched by NTC_EN), VSYS sense divider</text>
<text x="10.8" y="224.2">Flex landing, radio end (JR1-JR10), and the nRESET test pad</text>
</g>
<g font-size="1.6">
<text x="225.9" y="43.9">C9</text>
<text x="95.1" y="129">Z41</text>
<text x="135.8" y="127.7">ANT1</text>
<text x="256.4" y="127.7">C20</text>
<text x="274.2" y="127.7">C21</text>
<text x="135.8" y="135.3">KH-1608-H08</text>
<text x="147.2" y="183.6">C31</text>
<text x="177.7" y="183.6">C32</text>
<text x="242.4" y="183.6">R10</text>
<text x="303.4" y="183.6">R11</text>
<text x="242.4" y="186.1">10k</text>
<text x="303.4" y="186.1">10k</text>
<text x="243.7" y="201.3">TH1</text>
<text x="304.7" y="201.3">TH4</text>
</g>
</svg>
